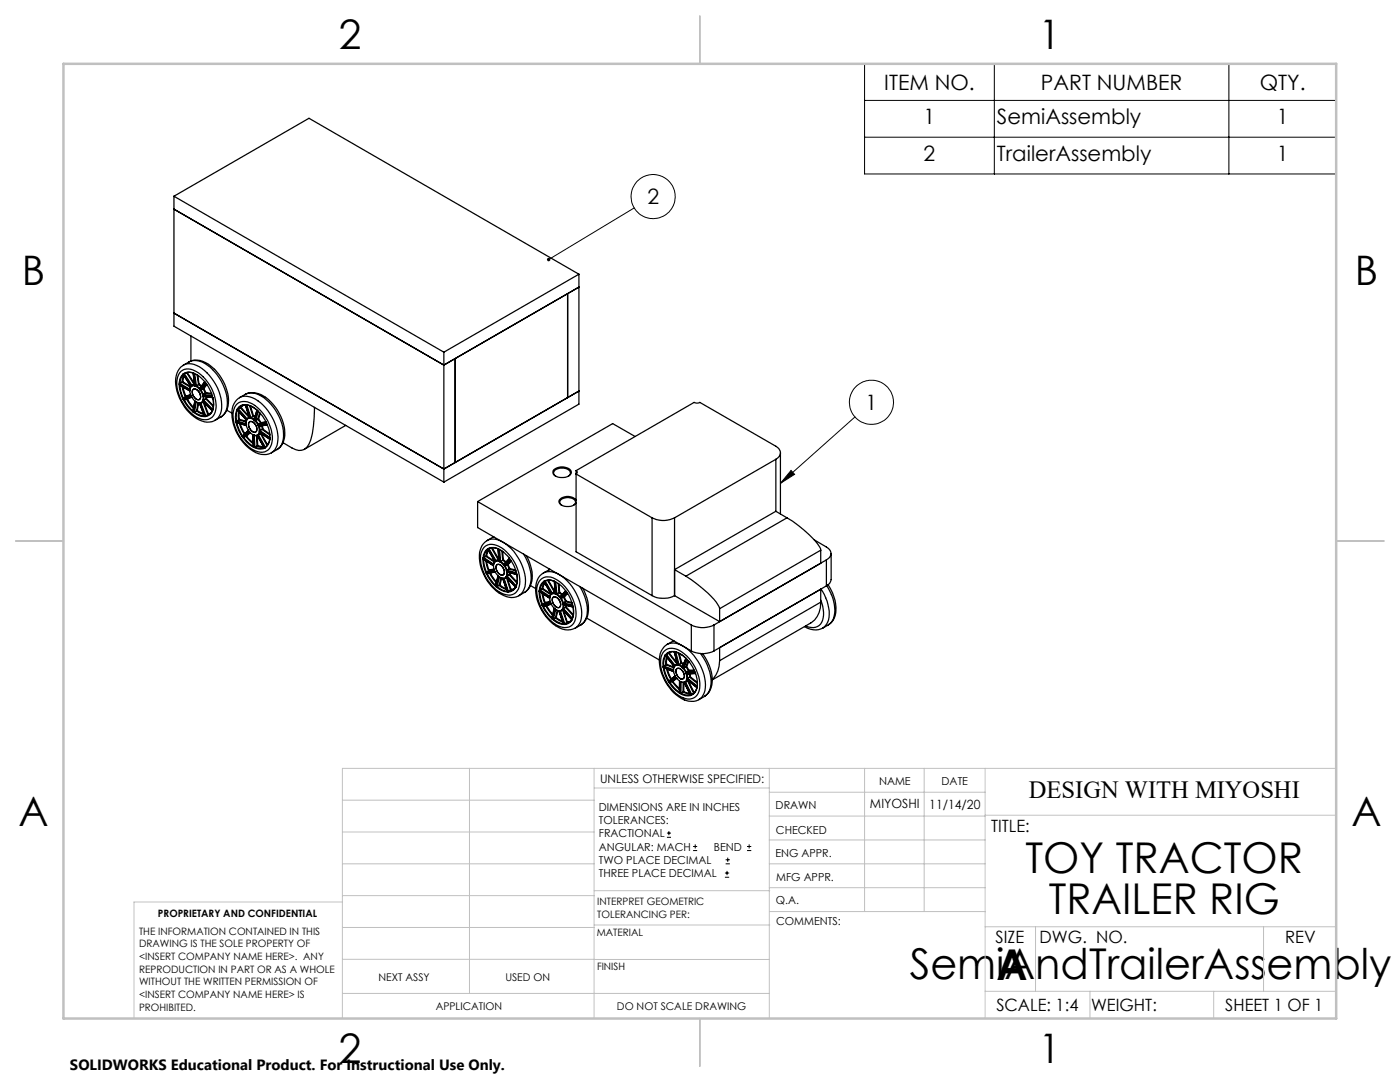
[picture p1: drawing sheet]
<svg xmlns="http://www.w3.org/2000/svg" width="279mm" height="216mm" viewBox="0 0 279 216" stroke-linecap="round" stroke-linejoin="round" font-family="sans-serif">
<g fill="none" stroke="#000" stroke-width=".2">
<path d="M172.5 12.7h94.2v22h-94.2zM198.4 12.7v22M245.3 12.7v22M172.5 20h94.2M172.5 27.4h94.2M126.6 41.5l-17.1 10.3M157.9 93.9l.7 .8-2.8 1.7zM170.6 83.2l-14.8 13.2M133.1 167.1h.8M133.1 166.2h.8M133.5 165.8v.9M138.3 169.7h.8"/>
<path d="M138.3 168.9h.8M138.7 168.5v.8M144.7 175h.8M144.7 174.2h.8M144.8 172.4h.9M144.8 171.6h.9M145.1 173.8v.8M145.2 171.1v.9M149.1 169.7h.8M149.1 168.9h.8M149.5 168.5v.8"/>
<circle cx="130.4" cy="39.2" r="4.4"/>
<circle cx="173.9" cy="80.3" r="4.4"/>
</g>
<g fill="none" stroke="#c0c0c0" stroke-width=".2">
<path d="M68.3 159.7h50.3M93.7 153.3v44.9M118.6 153.3v49.9M118.6 157.2h34.9M153.5 153.3v49.9M153.5 158.1h43.1M172.5 153.3v28.6M184.4 153.3v28.6M196.6 153.3v49.9M266.7 153.3h-198.4v49.9M68.3 178.7h50.3M68.3 172.4h50.3"/>
<path d="M68.3 166h50.3M68.3 180h-41.6v23.2M118.6 177.7h35M153.5 167.6h43.1M153.5 162.8h43.1M153.5 172.4h43.1M153.5 177.1h43.1M196.6 162.7h70.1M68.3 198.2h85.2M68.3 191.4l85.2 .1M68.3 185.1h50.3M118.6 184.6h35"/>
<path d="M153.6 181.9h43M196.6 197.8h70.1M196.6 184.9h70.1M206.7 184.9v12.9M217.5 197.8v5.4M242.2 197.8v5.4M252.2 184.9v12.9"/>
</g>
<path d="M139.7 3.2v9.5M3.1 107.9h9.6M266.7 107.9h9.5M139.7 203.2v9.6" fill="none" stroke="#c0c0c0" stroke-width=".25"/>
<path d="M12.7 12.7h254v190.5h-254z" fill="none" stroke="#c0c0c0" stroke-width=".5"/>
<path d="M157.9 93.9l.7 .8-2.8 1.7zM109.3 51.5l-.2 .2 .1 .3 .3-.2-.3 .2a.35 .35 0 0 0 .5 .1 .35 .35 0 0 0 .1-.5 .35 .35 0 0 0-.5-.1z" fill="#000"/>
<g fill="none" stroke="#000" stroke-width=".25">
<path d="M34.7 39.2l27-15.6 53.8 31.1M34.7 39.2l53.9 31.1M34.7 39.2v25.9l53.9 31.1M34.7 41.7l53.9 31.1M115.5 54.7l-26.9 15.6M115.5 54.7v25.9l-26.9 15.6M34.7 62.5l53.9 31.1M35.8 76.8l.1 1 .6 1.8M35.8 76.8l2.1 1.2M35.8 76.6l2.1 1.2M35.9 76.5l-.1 .1M35.9 76.8a6 6 0 0 0 .7 2.6"/>
<path d="M35.9 76.5l2 1.2M36.1 74.1a2.83 2.83 0 0 1 3.5 .3 8.4 8.4 0 0 1 3.5 7.3 2.31 2.31 0 0 1-3.8 1.6 8.4 8.4 0 0 1-4-7.6l.3-.9zM36.3 76.3l-.4 .2M36.3 76.3l1.7 1M36.4 77.2l.6 2M36.5 76.2l-.2 .1M36.5 76.2l1.6 .9M36.5 74.6a2.55 2.55 0 0 0-.7 2M36.5 74.6v.1M36.5 77.3l.6 1.8M36.5 74.7l1.6 2.4M36.5 74.6l1.6 2.6"/>
<path d="M36.6 74.8a2.55 2.55 0 0 0-.7 1.7M36.6 79.4l-.1 .2M36.6 72.8a3.7 3.7 0 0 1 4.2 1.1 9 9 0 0 1 3.2 8.6 2.37 2.37 0 0 1-1.1 1.4M36.6 72.9a3.8 3.8 0 0 1 5.3 .4 9.8 9.8 0 0 1 3.4 8 2.77 2.77 0 0 1-1.2 1.9M36.6 72.9a3.9 3.9 0 0 0-1.4 4.5 8.6 8.6 0 0 0 5.6 6.8l1.5-.1 .6-.2M36.6 79.8l1.6-.6 .7 .8-.4 2.2M36.6 79.8l1.1 1.6 .8 .8M36.6 74.6h.2M36.6 79.8h.2l.8 1.2 .9 1M36.6 74.6l1.6 2.5M36.7 74.9l-.3 .6-.1 .8M36.8 75l-.3 1.2"/>
<path d="M36.8 74.6l1.5 2.3M37 74.5l-.2 .1M37 79.2l-.4 .2M37.1 79.1l-.1 .1M37.2 79.6l1.4 1.9M37.3 74.4l1.4 2.3M37.4 79.6l1.2 1.7M37.4 79.6h.1M37.4 79.6l.9-.4-1.5 .6M37.4 74.3l1.4 2.2M37.7 72.2a4.1 4.1 0 0 1 4.8 1.2 9 9 0 0 1 3 7.6 3.1 3.1 0 0 1-1.4 2.2M37.9 78l.2 1-1.6 .6"/>
<path d="M37.9 77.7v.1M38 78.7l-.9 .4M38.1 78.8l-1.1 .4M38.1 77.1v.1M38.1 77.1l-.2 .6M38.1 67v5M38.1 78.9l-1.5 .5M38.1 77.2l-.2 .6M38.3 76.9l-.1 .2M38.5 77.8a1.09 1.09 0 0 1 1.5 1 .62 .62 0 0 1-.1 .9 .62 .62 0 0 1-.9-.1l-.6-1.1zM38.6 74.4a1.99 1.99 0 0 0-2 .2M38.6 74.4l.3 2.6"/>
<path d="M38.6 74.4a1.91 1.91 0 0 0-1.8 .2M38.6 77.7a1.37 1.37 0 0 1 1.3 1.9l-.1 .1a1.42 1.42 0 0 1-1.2-2zM38.7 76.7l-.4 .2M38.8 76.5l-.1 .2M38.8 76.5h.1M38.8 76.6l-.1 .1M38.8 74.5l.4 2.5M38.9 76.9h-.6M38.9 77l-.7 .1M39.1 77.1l.7 .6M39.1 77.1l-.4-2.6a5.6 5.6 0 0 1 2.2 1.7l-1.1 1.5M39.2 77l-.1 .1"/>
<path d="M39.2 77l.7 .5M39.3 74.8l.3 1.9M39.5 74.9l.2 1.8M39.6 76.7l.5 .4M39.6 76.7l-.4 .3M39.7 76.7l.5 .3M39.7 76.7h-.1M39.9 77.8l.5 1M39.9 77.8l1.1-1.5a8.2 8.2 0 0 1 1.4 2.8l-2-.3M39.9 77.8h.2M40.1 77.8l.4 .9M40.5 79.9l1.9 2"/>
<path d="M40.5 79v.9M40.5 79l2 .4M40.5 79l2 .3M40.5 78.7l-.1 .1M40.5 77.6h.2M40.5 77.6l.5 .9M40.5 77.6l-.4 .2M40.5 78.7l1.9 .3M40.6 79.8l-.1 .1M40.6 79.1v.7M40.6 79.8l1.9 1.9M40.7 77.6l.4 .7"/>
<path d="M40.9 76.1l-1.1 1.6M41 78.5l-.5 .2M41 78.5l1.3 .2M41.1 78.3l-.1 .2M41.1 79.6l-.5 .2M41.1 78.3l1.1 .2M41.1 79.6l1.5 1.5M41.1 79.1v.5M41.1 76.4l-1 1.4M41.2 79.6h-.1M41.2 76.6l-.7 1M41.2 79.6l1.4 1.4"/>
<path d="M41.2 79.2v.4M41.3 76.7l-.6 .9M42.5 79.3l.1 1.3-.2 1.1M42.5 79.3a4.3 4.3 0 0 1-.1 2.6M48.9 78.7a3.4 3.4 0 0 1 3.7 .6 9.6 9.6 0 0 1 3.9 8.4 4 4 0 0 1-4.4 3 8.3 8.3 0 0 1-5.5-6.1 5 5 0 0 1 .6-4.8l.6-.4M48.9 78.7a4.5 4.5 0 0 1 5.1 1.5 8.6 8.6 0 0 1 2.6 7.7 2.72 2.72 0 0 1-1.3 1.8M48.9 78.7l-1.1 .6a3.8 3.8 0 0 1 4.2 1.1 9.6 9.6 0 0 1 3.4 8 2.85 2.85 0 0 1-1.2 1.9M88.6 72.8l26.9-15.5-2.2 1.3v20.7l2.2-1.3-26.9 15.6M88.6 72.8l2.2-1.3v20.8l-2.2 1.3M88.6 70.3v25.9M38.7 82.3a3.4 3.4 0 0 0 2.2 .8M38.8 82.2l-.1 .1"/>
<path d="M38.8 82.2a3.8 3.8 0 0 0 2 .8M38.9 80l-.4 2.2M39.1 80.1l.7 .3M39.1 80.1l.1 .1M39.1 80.1l-.4 2.2M39.2 80.2l.6 .3M39.2 80.2l-.4 2M39.2 82l1.4 .7M39.2 82l-.4 .2M39.4 81.9l-.2 .1M39.4 81.9l1.2 .6M39.5 80.4l-.3 1.6"/>
<path d="M39.7 80.4l-.3 1.5M39.8 80.4v.1M39.8 80.5l1.1 2.6M39.8 80.4l1.1 2.7M39.9 80.4h.2M39.9 80.4l1.1 2.7M40.1 80.4l1 2.6M40.4 80l-.5 .4M40.4 80l2 2M40.5 80.1l-.4 .3M40.5 80.2l1 2.5M40.6 80.2l-.3 .2"/>
<path d="M40.7 80.3l.9 2.3M41.1 83l-.1 .1M41.5 82.7l-.4 .3M41.6 82.6l-.1 .1M41.9 82.6l-.4 .1M42.1 82.4l-.5 .2M42.4 82a1.62 1.62 0 0 1-1.3 1M42.4 82h.1M42.4 82a1.72 1.72 0 0 1-1.4 1.1M42.4 81.7v.2M44.1 83.2l-1.2 .7M45.3 81.8l1 .6"/>
<path d="M47.1 84.3l2 .6 .5 1-1.2 1.2M47.1 84.3a8.2 8.2 0 0 0 1.3 2.8M47.1 84.3l2 .6M47.1 84.1l2 .6M47.2 84l-.1 .1M47.2 84l1.9 .6M47.3 84.3l.4 1.4 .7 1.3M47.3 81.7a4 4 0 0 0-.2 2.4M47.3 81.7l1.9 2.2M47.3 80.6a2.83 2.83 0 0 1 3.5 .3 8.4 8.4 0 0 1 3.5 7.3 2.21 2.21 0 0 1-3.3 1.8 8 8 0 0 1-4.3-8.3zM47.4 81.6l1.8 2.1M47.4 81.8a3.9 3.9 0 0 0-.2 2.2"/>
<path d="M47.6 81.6h-.2M47.6 81.6l1.7 2M47.6 82.1v1.7M47.6 83.8l-.4 .2M47.6 83.8l1.5 .4M47.7 83.6l-.1 .2M47.7 83.6l1.4 .5M47.8 82.2l-.1 1.4M47.8 84.5l1 2.1M47.9 81.3h.2M47.9 84.6l1 1.9M47.9 81.3l-.3 .3"/>
<path d="M47.9 81.3l1.8 2M48.1 81.3l1.6 1.8M48.3 80.9l-.4 .4M48.5 87.3l1.2-1.3 .7 .7 .2 2.5M48.5 87.3a6.6 6.6 0 0 0 2.1 1.9M48.6 87.3h-.1M48.6 80.8l-.5 .5M48.6 87.3a5.5 5.5 0 0 0 2 1.7M49 80.8a1.6 1.6 0 0 0-1.6 .8M49 80.8a1.68 1.68 0 0 0-1.4 .8M49 80.8l.8 2.7M49.1 87.1l1.4 1.4"/>
<path d="M49.1 87.1l-.5 .2M49.1 80.8a3.7 3.7 0 0 1 2.2 1l-.6 2.1M49.1 80.8h.1l.9 2.5M49.1 80.8l.9 2.7M49.2 83.8l-.1 .9M49.2 83.9h.1M49.2 80.8l1 .3 1.1 .8M49.2 83.9l-.1 .8M49.2 87l1.3 1.3M49.2 87l-.1 .1M49.3 83.6l-.1 .1M49.6 85.8l-1.2 1.3"/>
<path d="M49.7 83.3l-.2 .1M49.8 83.4v.1M49.8 83.3l-.5 .3M49.8 86.1l-1.2 1.2M49.8 83.5l-.6 .2M49.8 84.2a1.3 1.3 0 0 1 1.2 .6 1.3 1.3 0 0 1 0 1.4 1.42 1.42 0 0 1-1.2-2zM49.8 81l.7 2.1M49.8 86.2l-.7 .9M49.9 84.1a1.43 1.43 0 0 1 1.1 2.1 1.32 1.32 0 0 1-1.4-1.5zM50 83.5l.7 .4M50 86.3l-.8 .7M50 81l.6 2"/>
<path d="M50.1 83.3l-.1 .2M50.1 83.3l.7 .4M50.4 86.7l.2 2.5M50.5 83.1l.4 .1M50.5 83.1l-.4 .2M50.6 86.8l.7 .1M50.6 83l.3 .1M50.6 83l-.1 .1M50.6 86.8l.1 .1M50.6 86.8l.1 2.5M50.7 89.3a2.28 2.28 0 0 0 2.1 .1M50.7 86.9h.6"/>
<path d="M50.7 86.9l.2 2.3M50.9 84l.6 .8M50.9 84l.5-2a7.6 7.6 0 0 1 1.8 2.5l-1.7 .3M50.9 89.2l-.2 .1M50.9 89.2a2.55 2.55 0 0 0 1.8 .2M51 83.9l-.1 .1M51 83.9l.6 .8M51.2 86.9l.1 2.1M51.3 81.8l-.6 2.1M51.3 89l.7 .2h.6M51.3 86.9l1.5 2.5M51.3 86.9h.1"/>
<path d="M51.3 89l-.4 .2M51.3 86.9l.1 2M51.4 86.8h.2M51.4 86.8l1.5 2.6M51.4 83.7l.6 .8M51.4 88.9l-.1 .1M51.4 88.9l1.2 .2M51.4 83.7l-.4 .2M51.5 82.1l-.5 1.8M51.6 85.1l.2 .9M51.6 85.1l1.7-.4a6.3 6.3 0 0 1 .6 2.8l-2.1-1.5M51.6 84.7l-.1 .1"/>
<path d="M51.6 85.1h.1M51.6 86.8l1.4 2.4M51.6 83.6l.5 .7M51.6 83.6l-.2 .1M51.8 86.2l-.4 .6M51.8 86.2l2 1.4M51.8 85.1l.1 .8M51.8 82.3l-.4 1.4M51.9 86.3l-.3 .5M51.9 85.9l-.1 .1M51.9 85.9l2 1.4M51.9 82.5l-.3 1.1"/>
<path d="M52 86.5l.1 .1M52 84.5l-.4 .2M52 86.5l-.4 .3M52 86.5l1.3 2.4M52.1 84.3l-.1 .2M52.1 86.5h-.1M52.1 86.6l1.3 2.2M52.2 85l.1 .7M52.2 86.5l-.1 .1M52.3 85.7l-.4 .2M52.3 85.7l1.6 1.1M52.4 84.9l.1 .7"/>
<path d="M52.5 85.6l-.2 .1M52.5 85.6l1.3 1M53 89.2l-.1 .2M53.1 84.1l-1 .2M53.1 84.2l-1.1 .3M53.2 84.4l-1.6 .3M53.3 84.8l-1.6 .3M53.8 87.6a2.35 2.35 0 0 1-.9 1.8M53.8 87.6a2.31 2.31 0 0 1-.8 1.6M62.8 81.3v.5a19.5 19.5 0 0 1-1.1 6.8 2.18 2.18 0 0 1-3.4 .8l-1.8-1.1M69 84.9l-8.3 4.8M110.6 93.7a2.58 2.58 0 0 1 3.3 .2 1.03 1.03 0 0 1-1.1 1.4 2.07 2.07 0 0 1-2.5-.9z"/>
<path d="M110.9 95a.81 .81 0 0 1-.4-.9 .81 .81 0 0 1 .9-.6 2.01 2.01 0 0 1 2.4 .7 .69 .69 0 0 1-.4 .8M115 93.9a.35 .35 0 0 1 .2 .3 .35 .35 0 0 1-.2 .4l15.1 8.7M115 99.8a2.18 2.18 0 0 0-3.5 .2 1.51 1.51 0 0 0 2 1.1l1-.3 .5-.5M115 93.9v16.2l15.1 8.8M126.8 87.1l-4.5-2.6-27 15.6M154.8 91.7a1.38 1.38 0 0 0 1-1.4 1.38 1.38 0 0 0-1-1.3l-15.1-8.7-.4 .1-.8-.1-23.5 13.6M154.8 91.7l-20.2 11.6M154.8 91.7v10.3M155.8 90.3v12.3M95.3 100.1l42.7 24.6M95.3 100.1v5.2l42.7 24.6M96.4 111.5l2.1 1.4 .2 1-1.7 .4"/>
<path d="M96.4 111.5l.2 1.7 .4 1.1M96.4 111.5h.1M96.4 111.3l2.1 1.4M96.5 108.4a2.8 2.8 0 0 1 4-.2 9.5 9.5 0 0 1 4.3 8.9 2.77 2.77 0 0 1-4.3 1.7 8.9 8.9 0 0 1-4.7-9.1zM96.5 111.6l.1 .9 .5 1.7M96.6 111.3h-.2M96.6 111.3l1.9 1.3M96.7 109.1a2.74 2.74 0 0 1 3.4 .2 8.1 8.1 0 0 1 3.5 7.8 2.25 2.25 0 0 1-3.6 1.2 8.2 8.2 0 0 1-4-8zM97 111.9l.5 2M97 111l-.4 .3M97 111l1.7 1.1M97.1 114.5l1.7-.4 .6 .8-.5 2.1"/>
<path d="M97.1 114.5a7.7 7.7 0 0 0 1.8 2.5M97.1 114.2l-.1 .1M97.1 114.5h.1M97.1 110.9l1.6 1.1-.2 .6M97.1 110.9l-.1 .1M97.1 112l.5 1.8M97.2 114.5l.6 1 1.1 1.3M97.3 109.5a2.19 2.19 0 0 0-.9 1.8M97.3 109.5l1.5 2.6M97.4 109.6a2.43 2.43 0 0 0-.8 1.7M97.4 109.5a2.32 2.32 0 0 1 2 0M97.4 109.5h.2"/>
<path d="M97.4 109.5l1.5 2.5M97.4 109.7l-.4 1.3M97.5 109.9l-.4 1M97.5 113.9l-.4 .3M97.6 109.5a2.11 2.11 0 0 1 1.8 0M97.6 113.8l-.1 .1M97.6 109.5l1.4 2.4M97.7 114.4l1.3 1.9M97.9 114.4l1.2 1.7M98.1 109.3l1.3 2.4M98.2 109.3l1.3 2.2M98.3 107.2l.2-.1z"/>
<path d="M98.3 107.2l-1.1 .6M98.5 112.6v.1M98.6 113.5l-1 .3M98.6 113.6l-1.1 .3M98.7 113.8l-1.6 .4M98.8 112.1l-.3 .6M98.8 114.1l-1.6 .4M98.9 112h.7M99 111.9l-.1 .1M99 111.9h.6M99 117.1a3.8 3.8 0 0 0 2.2 1M99.1 112.7l.2-.1a1.42 1.42 0 0 1 1.2 2.1 1.4 1.4 0 0 1-1.4-2z"/>
<path d="M99.2 112.7a1.33 1.33 0 0 1 1.4 1.5 .51 .51 0 0 1-.2 .5 .51 .51 0 0 1-.6-.1 1.52 1.52 0 0 1-.6-1.9zM99.2 117.1h-.2M99.2 117.1a3.4 3.4 0 0 0 2 .9M99.4 114.9l-.5 2.1M99.4 109.5l.2 2.5M99.4 111.7l-.4 .2M99.5 111.5l-.1 .2M99.5 111.5h.1M99.6 115l.7 .4M99.6 111.6l-.2 .1M99.6 115l-.6 2.1M99.6 116.8l1.5 .8"/>
<path d="M99.6 116.8l-.4 .3M99.7 109.6l.2 2.4M99.7 115.1l-.5 2M99.8 112.1l.7 .7M99.8 112.1l-.2-2.5a5.7 5.7 0 0 1 2.1 1.8l-1.2 1.4M99.8 116.7l-.2 .1M99.8 116.7l1.2 .8M99.9 112l-.1 .1M99.9 112l.7 .6M100 115.4l-.4 1.4M100.1 115.4l-.3 1.3M100.2 109.9l.1 1.9"/>
<path d="M100.3 111.8l.6 .5M100.3 115.4l.9 2.7M100.3 111.8l-.4 .2M100.3 110l.1 1.7M100.4 111.7l.6 .4M100.4 111.7l-.1 .1M100.5 115.4l.1 .1M100.5 115.4l.9 2.7M100.6 115.5l.9 2.5M100.6 112.9l.5 1M100.6 112.9l1.2-1.3a7.7 7.7 0 0 1 1.3 2.8l-2-.5M100.6 112.9h.2"/>
<path d="M100.8 112.9l.4 .9M100.9 115.4l.2-.2-.5 .3M101 115.1l-.2 .2-.3 .1M101 115.1l1.9 2.1M101.1 115l1.9 2.1M101.1 115.3l.8 2.5M101.1 114.1v.9M101.1 114.1l2.1 .6M101.1 114.1l2.1 .5M101.2 114.9l1.8 2v.2M101.2 113.8l-.1 .1M101.2 112.7h.2"/>
<path d="M101.2 114.9l-.1 .1M101.2 112.7l.4 .9M101.2 118v.1M101.2 112.7l-.4 .2M101.2 113.8l1.9 .5M101.2 115.4l.8 2.2M101.3 114.2l-.1 .7M101.4 112.7l.3 .8M101.5 118l-.1 .1M101.6 113.6l-.4 .2M101.6 114.7l-.4 .2M101.6 113.6l1.4 .3"/>
<path d="M101.6 114.7l1.6 1.6M101.7 111.4l-1.2 1.4M101.7 114.3l-.1 .4M101.7 113.5l-.1 .1M101.7 113.5l1.2 .2M101.8 114.7h-.2M101.8 114.7l1.4 1.5M101.8 114.3v.4M101.9 117.8l-.4 .2M101.9 111.7l-1.1 1.2M102 117.6l-.1 .2M102 111.8l-.8 .9"/>
<path d="M102.1 111.9l-.7 .8M102.5 117.6l-.6 .2M102.7 117.4l-.7 .2M102.9 117.2h.1M102.9 117.2a1.62 1.62 0 0 1-1.4 .8M102.9 117.2a1.84 1.84 0 0 1-1.5 .9M103.1 114.7l.1 1.2-.2 1M103.2 114.6a3.9 3.9 0 0 1-.2 2.5M103.2 114.6v.1M104.5 110.5a8.3 8.3 0 0 1 1.2 6.4 3.2 3.2 0 0 1-2.2 2M105.1 110.9a6.7 6.7 0 0 1 .5 6.4l-.9 .9M105.9 116.8l1 .6"/>
<path d="M107.6 118l2.1 1.3 .2 1-1.7 .5M107.6 118l.2 1.7 .4 1.1M107.6 118l2.1 1.4M107.6 117.8l2.1 1.4M107.7 118.1l.2 1.5 .4 1M107.8 117.7l-.2 .1M107.8 117.7l1.9 1.3M107.9 115.6a2.69 2.69 0 0 1 3.4 .2 8.1 8.1 0 0 1 3.5 7.7 2.12 2.12 0 0 1-3.1 1.5 8.2 8.2 0 0 1-4.5-8.2zM108.2 118.4l.5 2M108.2 117.5l-.4 .2M108.2 117.5l1.7 1.1M108.3 117.4l-.1 .1"/>
<path d="M108.3 118.5l.5 1.7M108.3 117.4l1.7 1.1M108.4 114.3a4.3 4.3 0 0 0-1.3 4.9 8.7 8.7 0 0 0 5.7 6.5 3.3 3.3 0 0 0 2-.4M108.4 114.3a4.3 4.3 0 0 1 4.8 1.7 9.3 9.3 0 0 1 2.8 7.5 2.75 2.75 0 0 1-1.2 1.8M108.5 116a2.33 2.33 0 0 0-.9 1.8M108.5 116l1.5 2.5M108.5 116l1.5 2.6M108.6 116.1a2.24 2.24 0 0 0-.8 1.6M108.7 116a1.98 1.98 0 0 1 1.9 0M108.7 116h.1M108.7 116.2l-.5 1.3M108.7 116l1.4 2.5"/>
<path d="M108.7 116.3l-.4 1.1M108.8 116a2.27 2.27 0 0 1 1.8 0M108.8 116l1.4 2.4M109.3 115.8l1.3 2.3M109.4 115.8l1.3 2.2M109.5 113.7l.2-.1-1.3 .7M109.7 119v.2M109.8 120l-1 .2M110 118.5l-.3 .5M110 118.5v.1M110 118.6l-.3 .6M110.1 118.5h.7"/>
<path d="M110.2 118.4l-.1 .1M110.2 118.4h.6M110.3 119.2a.94 .94 0 0 1 1.4 .7l.1 .4a.62 .62 0 0 1-.1 .9 .62 .62 0 0 1-.9-.2l-.5-.8-.1-.5zM110.4 119.2a1.36 1.36 0 0 1 1.4 1.9 1.05 1.05 0 0 1-1.5-1l-.1-.5zM110.6 116l.2 2.5M110.6 118.1l-.4 .3M110.7 118l-.1 .1M110.7 118h.1M110.8 118.1h-.2M110.9 116.1l.2 2.4M111 118.6l.7 .6M111 118.6l-.2-2.5a5.7 5.7 0 0 1 2.1 1.8l-1.2 1.3"/>
<path d="M111.1 118.5l-.1 .1M111.1 118.5l.7 .6M111.4 116.4l.1 1.9M111.5 118.3l.6 .4M111.5 118.3l-.4 .2M111.5 116.5l.2 1.7M111.7 118.2l.5 .4M111.7 118.2l-.2 .1M111.9 119.4l.4 1M111.9 119.4l1.1-1.3a7.5 7.5 0 0 1 1.3 2.8l-2-.5M111.9 119.4h.1M112 119.4l.4 .9"/>
<path d="M112.1 100.8a.78 .78 0 0 1-.3-.9 .78 .78 0 0 1 .8-.5 1.71 1.71 0 0 1 2.3 .8v.2l-.4 .4M112.4 119.2h.2M112.4 119.2l.5 .9M112.4 119.2l-.4 .2M112.6 119.2l.4 .7M112.9 117.9l-1.2 1.3M113 119.9l-.1 .2M113 119.9l1.2 .3M113.1 118.2l-1.1 1.2M113.2 118.3l-.8 .9M113.3 118.4l-.7 .8M115.7 117a8.2 8.2 0 0 1 1.2 6.4 2.42 2.42 0 0 1-1 1.3"/>
<path d="M116.3 117.4a6.6 6.6 0 0 1 .5 6.4l-.9 .9M130.1 103.3a4.9 4.9 0 0 0 4.5 0M130.1 118.9a4.9 4.9 0 0 0 4.5 0M130.1 103.3v15.6M134.6 118.9l9 5.1M134.6 103.3v15.6M136.9 115a19.8 19.8 0 0 1 6.6 6.1l.1 .4M154.8 102l-20.2 11.7 2.3 1.3M154.8 102l2.3 1.3M157.1 103.3a17.4 17.4 0 0 1 6.7 6.3v.2M157.1 103.3l-20.2 11.7M162.5 107.7l2.4 1.4a1.36 1.36 0 0 1 1 1.3 1.36 1.36 0 0 1-1 1.3"/>
<path d="M163.8 119.8a4.5 4.5 0 0 1-.3 5 2.46 2.46 0 0 1-2.7 .1M163.8 109.8l-20.2 11.7M163.8 109.8v2.6l-20.2 11.6M163.9 117.5a8 8 0 0 1 1.3 6.7l-1 1.1M164.9 111.7l-22.4 13M164.9 111.7v5.2M164.9 116.9l-22.4 13M165 116.9a7.2 7.2 0 0 1 1.1 7.1l-.8 .7M165.2 116.7a8 8 0 0 1 1.3 6.6 2.67 2.67 0 0 1-1.2 1.4M165.9 110.5l-.1 5.3a1.54 1.54 0 0 1-.9 1.1M108.3 121l1.7-.5 .7 .9-.6 2.1M108.3 121l.6 1 1.2 1.5"/>
<path d="M108.3 120.6l-.1 .2M108.3 121h.1M108.5 121l.5 1 1.1 1.3M108.7 120.4l-.4 .2M108.8 120.2l-.1 .2M108.9 120.9l1.4 1.8M109.1 120.8l1.2 1.8M109.8 120.1l-1.1 .3M109.9 120.2l-1.6 .4M110 120.6l-1.6 .4M110.3 123.6a3.6 3.6 0 0 0 2.2 1M110.4 123.5l-.1 .1"/>
<path d="M110.4 123.5l.8 .6 1.2 .4M110.6 121.4l-.5 2.1M110.8 121.5l.7 .4M110.8 121.5l-.5 2.1M110.8 123.3l1.5 .8M110.8 123.3l-.4 .2M110.9 121.6l-.5 1.9M111 123.2l-.2 .1M111 123.2l1.2 .7M111.2 121.8l-.4 1.5M111.3 121.9l-.3 1.3M111.5 121.9l1 2.7"/>
<path d="M111.7 121.9h.1M111.7 121.9l.9 2.7M111.8 121.9l.9 2.6M112.2 121.6l-.5 .3M112.2 121.6l1.9 2M112.2 121.6l2 2.1M112.3 121.4h.1M112.3 121.4l1.9 2.1M112.3 121.7l.8 2.5M112.3 121.7l-.5 .2M112.4 120.6l-.1 .8M112.4 120.6l2 .5"/>
<path d="M112.4 121.7l-.3 .1M112.4 120.3l-.1 .1M112.4 124.5l.1 .1M112.4 121.4l1.8 2M112.4 120.3l1.9 .5M112.5 121.8l.7 2.3M112.5 120.7l-.1 .7M112.7 124.5l-.1 .1M112.9 120.1l-.5 .2M112.9 121.2l-.5 .2M112.9 120.1l1.3 .3M112.9 121.2l1.5 1.6"/>
<path d="M112.9 120.8v.4M113 121.1l-.1 .1M113 121.1l1.4 1.6M113.1 120.8l-.1 .3M113.1 124.2l-.4 .3M113.2 124.1l-.1 .1M113.7 124.1l-.6 .1M113.9 123.9l-.7 .2M114.1 123.6a1.5 1.5 0 0 1-1.4 .9M114.1 123.6l.1 .1M114.2 123.7a1.84 1.84 0 0 1-1.6 .9M114.2 123.4v.1"/>
<path d="M114.4 121.1v1.7l-.2 .6M114.4 121.1a3.8 3.8 0 0 1-.2 2.4M114.4 121.1h.1M115.9 124.7l-1.1 .6M117.1 123.3l14.5 8.4M132.3 133l2.1 .8M132.4 133.1l2 .9 .4 1-1.4 1M132.4 133.1a7.2 7.2 0 0 0 1 2.9M132.4 133.1l2 .9M132.5 132.9l-.2 .1M132.5 132.9l1.9 .8M132.5 133.2l.4 1.3 .6 1.4"/>
<path d="M132.6 129.9a2.76 2.76 0 0 1 3.5 .2 8.2 8.2 0 0 1 3.4 7.8 2.31 2.31 0 0 1-3.6 1.1 8.2 8.2 0 0 1-3.9-8zM132.8 130.7a3.4 3.4 0 0 0-.5 2.3M132.8 130.7l1.7 2.3M132.8 130.7l1.8 2.3M132.9 130.8a3 3 0 0 0-.4 2.1M132.9 130.6l1.8 2.3M132.9 132.6l-.4 .3M132.9 132.6l1.5 .6M133 130.6h-.1M133 130.6l1.7 2.2M133 131.1l-.1 1.5M133 132.5l-.1 .1"/>
<path d="M133 133.5l.9 2.1M133 132.5l1.5 .6M133.1 128.6a4.2 4.2 0 0 0-1.3 4.8 8.5 8.5 0 0 0 5.6 6.5 2.89 2.89 0 0 0 2.1-.3M133.1 128.6a3.5 3.5 0 0 1 3.8 .7 9.5 9.5 0 0 1 3.8 8.5l-.2 .5a2.23 2.23 0 0 1-1 1.3M133.1 131.2l-.1 1.3M133.2 133.5l.8 2M133.4 130.4h.2M133.4 130.4l-.4 .2M133.4 130.4l1.7 2.1M133.5 135.9l-.1 .1M133.5 136.2l1.4-1.1 .7 .8v2.4M133.5 136.2a6.9 6.9 0 0 0 2.1 2.1"/>
<path d="M133.5 136.2h.2M133.6 130.4l1.5 1.9M133.7 130.1l-.3 .3M133.7 136.2l.9 1.1 1 .8M133.9 130.1l-.3 .3M134 135.5h.1M134.1 136h.2M134.1 136l1.5 1.6M134.1 136l-.4 .2M134.2 128l.3-.2-1.4 .8M134.3 136l1.3 1.4M134.4 133.7v.1"/>
<path d="M134.5 133h.1M134.5 133l-.1 .7M134.5 130.1l.8 2.6M134.6 133l-.2 .8M134.6 130a1.68 1.68 0 0 0-1.7 .6M134.6 130l-.1 .1M134.6 130.1a1.76 1.76 0 0 0-1.6 .5M134.6 130l.7 2.7M134.7 130a5 5 0 0 1 2.2 1.4M134.7 130a4.5 4.5 0 0 1 2.2 1.4l-.7 1.8M134.7 132.8v.1M134.7 130l.7 2.7"/>
<path d="M134.8 134.9l-1.3 1M134.8 134.9l-.8 .6M134.9 130.1l.6 2.5M135 135.3l-1.3 .9M135 135.3l-.9 .7M135 133.5a1.17 1.17 0 0 1 1.5 1 .61 .61 0 0 1-.1 .9 .61 .61 0 0 1-.9-.2l-.6-1zM135.1 135.4l-.8 .6M135.1 133.4a1.34 1.34 0 0 1 1.5 1.6 .6 .6 0 0 1-.5 .5 .6 .6 0 0 1-.7-.4l-.5-.8v-.5zM135.1 132.4l-.3 .3M135.2 132.6l-.5 .2M135.3 132.7l-.6 .2M135.4 132.7l.8 .5"/>
<path d="M135.4 130.3l.5 2.1M135.5 132.6l-.1 .1M135.5 132.6l.7 .4M135.6 130.4l.4 1.9M135.6 135.9v2.4M135.7 138.4a2.69 2.69 0 0 0 2.1 .4M135.8 136l.7 .1M135.8 136l.1 .1M135.8 136l-.1 2.4M135.9 138.3l-.2 .1M135.9 138.3a2.92 2.92 0 0 0 1.9 .4M135.9 136.1l.6 .1"/>
<path d="M135.9 132.4l.4 .2M135.9 132.4l-.4 .2M135.9 136.1v2.2M136 132.3l.4 .2M136 132.3l-.1 .1M136.3 133.4l.6 .9M136.3 133.4l.8-1.9a8.1 8.1 0 0 1 1.6 2.7l-1.8 .1M136.3 138.1l1.4 .4M136.3 138.1l-.4 .2M136.3 136.2v1.9M136.5 133.3l-.2 .1M136.5 133.3l.5 .8"/>
<path d="M136.5 138l-.2 .1M136.5 138l1.1 .4M136.5 136.2v1.8M136.5 136.2l1.3 2.6M136.5 136.1l1.3 2.7M136.5 136.1v.1M136.6 136.1h.2M136.6 136.1l1.3 2.6M136.8 136.1l1.2 2.5M136.9 131.3l-.7 1.9M136.9 133.1l.5 .8M136.9 133.1l-.4 .2"/>
<path d="M136.9 134.4l.2 1M136.9 134.4l1.9-.1a5.8 5.8 0 0 1 .3 2.8l-2-1.7M137 134.1l-.1 .2M137 135.5l-.1 .3-.3 .3M137 133l.5 .7M137 133l-.1 .1M137 135.5l2.1 1.7M137.1 134.5l.1 .8M137.2 135.7l-.4 .4M137.2 131.6l-.7 1.7M137.2 135.3l-.1 .1M137.2 135.3l1.9 1.6"/>
<path d="M137.2 135.9h.2l1.1 2.3 .1-.1M137.2 135.9l-.4 .2M137.2 135.9l1.2 2.4M137.3 135.8l-.1 .1M137.4 131.9l-.5 1.2M137.4 133.9l-.4 .2M137.5 133.7l-.1 .2M137.5 132l-.5 1M137.6 134.5v.6M137.6 135.1l-.4 .2M137.6 135.1l1.6 1.2M137.7 134.5l.1 .5"/>
<path d="M137.8 135l-.2 .1M137.8 135l1.4 1.2M138 124.7a5 5 0 0 0 4.5 0M138 129.9a5 5 0 0 0 4.5 0M138 124.7v5.2M138 138.6l-.1 .1M138.4 138.4l-.4 .2M138.5 133.7h-1M138.6 133.8l-1.2 .1M138.7 134l-1.7 .1M138.8 134.4h-1.9M139.1 137.2a1.97 1.97 0 0 1-1.2 1.5"/>
<path d="M139.1 137.2a2.17 2.17 0 0 1-1.1 1.4M139.8 130.4a8.4 8.4 0 0 1 1.8 7.3l-.2 .4a4.2 4.2 0 0 1-1.9 1.5M140.2 130.4a8.2 8.2 0 0 1 1.7 6.8 2.71 2.71 0 0 1-1.3 1.7M142.5 124.7v5.2M143.6 131.8a4.8 4.8 0 0 1-1.5 3.7M143.6 121.5v2.5M160.5 125a3.7 3.7 0 0 0 3.7 .3M163.8 120.2a4.5 4.5 0 0 1-2 4.1l-19.7 11.4M163.8 120.2v-2.6l-20.2 11.6v2.6M163.8 120.2l-20.2 11.6M165.3 124.7l-1.1 .6"/>
</g>
<g font-size="8.5">
<text x="204.7" y="174.2">TOY TRACTOR</text>
<text x="209.3" y="182.3">TRAILER RIG</text>
<text x="181.5" y="195.4">SemiAndTrailerAssembly</text>
<text x="198.9" y="195.5">A</text>
</g>
<g font-size="8.1">
<text x="67.6" y="9.7">2</text>
<text x="207.3" y="9.7">1</text>
<text x="4.4" y="57">B</text>
<text x="270.4" y="57">B</text>
<text x="3.7" y="164.9">A</text>
<text x="269.7" y="164.9">A</text>
<text x="67.6" y="212.2">2</text>
<text x="207.3" y="212.2">1</text>
</g>
<text font-size="4.9" x="205.3" y="159.3">DESIGN WITH MIYOSHI</text>
<g font-size="4.2">
<text x="176.5" y="17.9">ITEM NO.</text>
<text x="207.7" y="17.9">PART NUMBER</text>
<text x="251.4" y="17.9">QTY.</text>
<text x="184.3" y="24.8">1</text>
<text x="198.9" y="24.8">SemiAssembly</text>
<text x="254.8" y="24.8">1</text>
<text x="184.3" y="32.2">2</text>
<text x="198.9" y="32.2">TrailerAssembly</text>
<text x="254.8" y="32.2">1</text>
<text x="129.2" y="40.7">2</text>
<text x="172.8" y="81.8">1</text>
</g>
<g font-size="3.4">
<text x="197.8" y="166">TITLE:</text>
<text x="198.7" y="188.1">SIZE</text>
<text x="207.5" y="188.1">DWG. NO.</text>
<text x="256.5" y="188.2">REV</text>
<text x="198.8" y="201.7">SCALE: 1:4</text>
<text x="217.7" y="201.8">WEIGHT:</text>
<text x="244.5" y="201.7">SHEET 1 OF 1</text>
</g>
<text font-size="3" x="14" y="213.5">SOLIDWORKS Educational Product. For Instructional Use Only.</text>
<g font-size="2.5">
<text x="173.6" y="161.3">MIYOSHI</text>
<text x="185.5" y="161.4">11/14/20</text>
</g>
<text font-size="2.4" x="119.8" y="156.2">UNLESS OTHERWISE SPECIFIED:</text>
<g font-size="2.2">
<text x="119.5" y="161.8">DIMENSIONS ARE IN INCHES</text>
<text x="154.8" y="161.4">DRAWN</text>
<text x="175.4" y="156.6">NAME</text>
<text x="187.9" y="156.7">DATE</text>
<text x="119.5" y="164.4">TOLERANCES:</text>
<text x="119.5" y="167.1">FRACTIONAL</text>
<text x="154.9" y="166.3">CHECKED</text>
<text x="119.5" y="169.7">ANGULAR: MACH</text>
<text x="119.5" y="172.4">TWO PLACE DECIMAL</text>
<text x="142.5" y="169.7">BEND</text>
<text x="154.8" y="171">ENG APPR.</text>
<text x="119.5" y="175">THREE PLACE DECIMAL</text>
<text x="154.9" y="175.7">MFG APPR.</text>
<text x="154.9" y="180.4">Q.A.</text>
<text x="154.9" y="184.6">COMMENTS:</text>
</g>
<g font-size="2.1">
<text x="75.5" y="195.7">NEXT ASSY</text>
<text x="100.9" y="195.7">USED ON</text>
<text x="86.9" y="201.5">APPLICATION</text>
<text x="123.1" y="201.6">DO NOT SCALE DRAWING</text>
</g>
<g font-size="2">
<text x="31.5" y="182.9">PROPRIETARY AND CONFIDENTIAL</text>
<text x="119.2" y="180.6">INTERPRET GEOMETRIC</text>
<text x="119.2" y="183.1">TOLERANCING PER:</text>
<text x="27.8" y="186.5">THE INFORMATION CONTAINED IN THIS</text>
<text x="27.8" y="189">DRAWING IS THE SOLE PROPERTY OF</text>
<text x="27.8" y="191.6">&lt;INSERT COMPANY NAME HERE&gt;. ANY</text>
<text x="119.1" y="186.7">MATERIAL</text>
<text x="27.8" y="194.1">REPRODUCTION IN PART OR AS A WHOLE</text>
<text x="27.8" y="196.6">WITHOUT THE WRITTEN PERMISSION OF</text>
<text x="119.1" y="193.5">FINISH</text>
<text x="27.8" y="199.1">&lt;INSERT COMPANY NAME HERE&gt; IS</text>
<text x="27.8" y="201.7">PROHIBITED.</text>
</g>
</svg>
